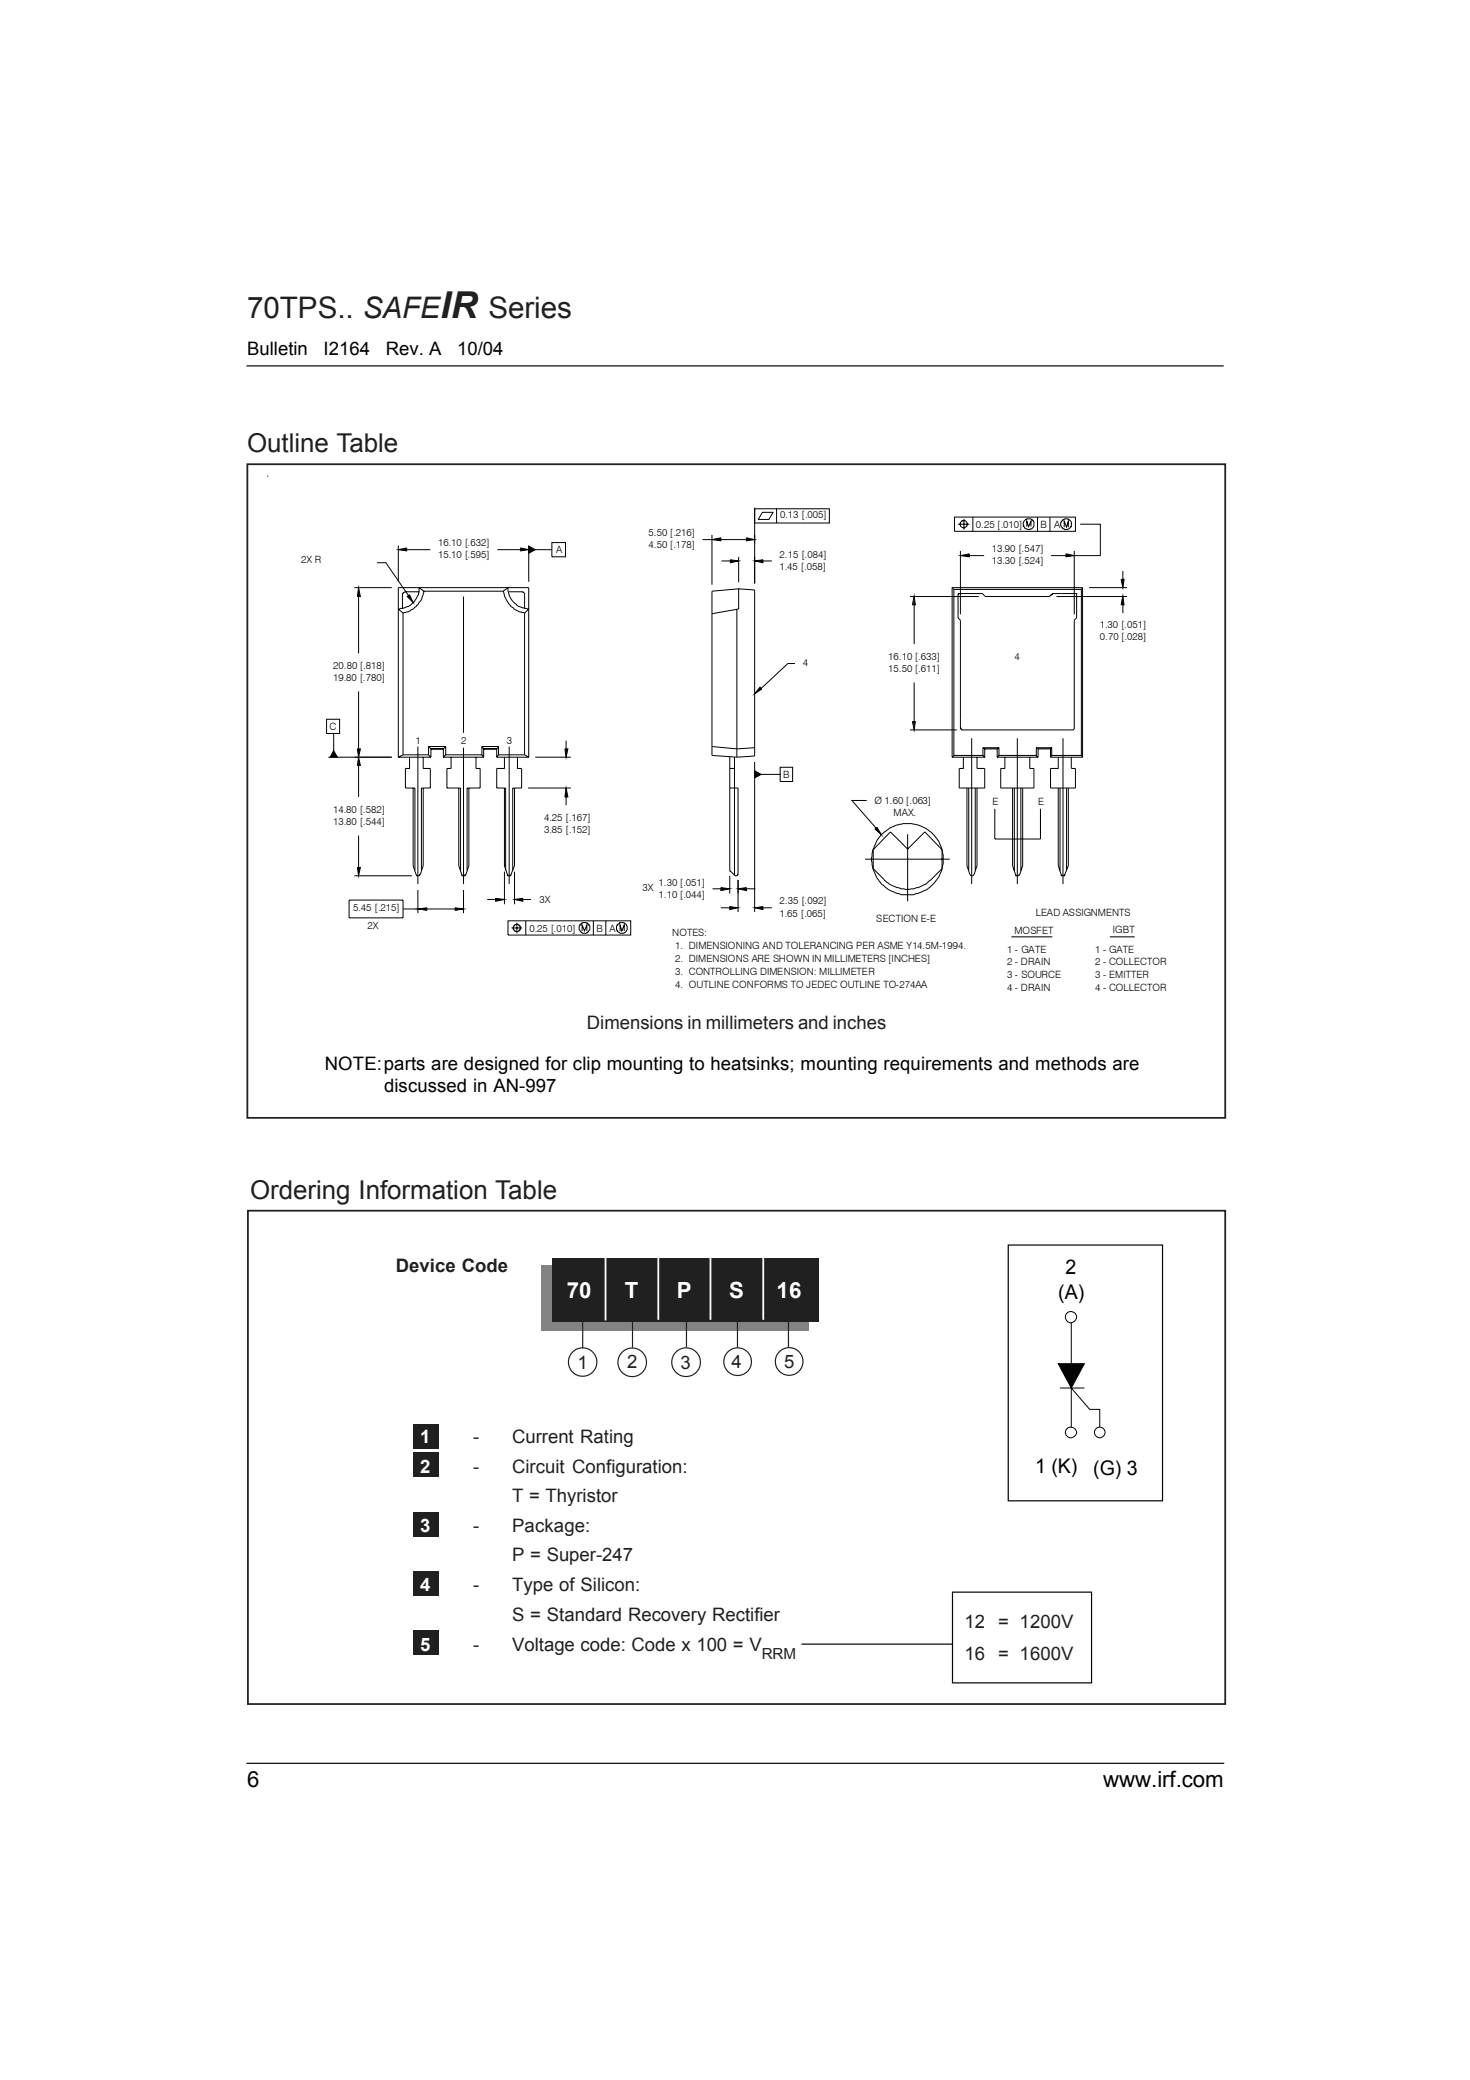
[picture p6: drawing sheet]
<svg xmlns="http://www.w3.org/2000/svg" width="210mm" height="297mm" viewBox="0 0 210 297" stroke-linecap="round" stroke-linejoin="round" font-family="sans-serif">
<path d="M35.2 52.3h139.5M35.2 251.8h139.6" fill="none" stroke="#000" stroke-width=".17"/>
<path d="M35.4 172.9h139.6v70.5h-139.6z" fill="none" stroke="#231f20" stroke-width=".25"/>
<path d="M77.3 180.7h38.2v9.4h-38.2z" fill="#89817f"/>
<path d="M78.9 179.6h38.1v9.1h-38.1z" fill="#231f20"/>
<path d="M86.5 179.2v9.4M94 179v9.5M101.5 178.7v9.8M109 178.5v10" fill="none" stroke="#fff" stroke-width=".25"/>
<g fill="none" stroke="#231f20" stroke-width=".17">
<path d="M83.2 188.1v4.4M90.3 188.1v4.4M98 188.1v4.4M105.3 188v4.5M112.6 188v4.5"/>
<circle cx="83.2" cy="194.5" r="2.03"/>
<circle cx="90.3" cy="194.5" r="2.04"/>
<circle cx="98" cy="194.5" r="2.05"/>
<circle cx="105.3" cy="194.5" r="1.98"/>
<circle cx="112.7" cy="194.4" r="1.98"/>
</g>
<g fill="#231f20">
<path d="M59 232.8h3.7v3.5h-3.7z"/>
<path d="M59 224.4h3.7v3.6h-3.7z"/>
<path d="M59 216h3.7v3.5h-3.7z"/>
<path d="M59 207.4h3.7v3.6h-3.7z"/>
<path d="M59 203.4h3.7v3.5h-3.7z"/>
</g>
<path d="M144 177.8h22v36.5h-22zM114.4 234.8h21.6M136 227.4h19.9v12.9h-19.9z" fill="none" stroke="#000" stroke-width=".17"/>
<path d="M151.4 198.2h3.4M153 198.2l2.6 3.1h1.4v2.7M153 188.7v15.5" fill="none" stroke="#000" stroke-width=".14"/>
<path d="M151.1 194.7h3.7l-1.8 3.5z" fill-rule="evenodd" fill="#000" stroke="#000" stroke-width=".14"/>
<g fill="#fff" stroke="#000" stroke-width=".14">
<circle cx="152.9" cy="188.1" r=".8"/>
<circle cx="152.9" cy="204.6" r=".79"/>
<circle cx="157" cy="204.6" r=".75"/>
</g>
<path d="M35.3 66.3h139.7v93.3h-139.7z" fill="none" stroke="#231f20" stroke-width=".25"/>
<path d="M38.2 68h132.4v76.9h-132.4z" fill="#fff"/>
<g fill="none" stroke="#000" stroke-width=".14">
<path d="M38.2 68h.1M56.9 78.5l1.2-.3v.5zM56.9 77.9v5.2M58.1 78.5h3.3M71 78.5h3.3M74.3 78.2l1.2 .3-1.2 .2zM75.5 78l.9 .5-.9 .5zM75.5 77.9v5.2M76.4 78.5h2.4M78.8 77.5h1.9v2h-1.9zM100.3 77.1h1.4M101.7 77.1l1.2-.3v.4z"/>
<path d="M101.7 76.4v7.1M102.9 77.1h3.7M104.3 79.9l1.2 .2-1.2 .3zM105.5 79.5v3.7M106.6 76.8l1.2 .3-1.2 .1zM107.8 72.7h10.6v2h-10.6zM107.8 72.5v10.8M108.9 73.2h1.5l-.6 1h-1.5zM110.9 72.7v2M136.3 73.8h17.3v2.1h-17.3zM136.8 74.9h1.6M137.1 74.6l.3-.2h.4l.3 .3a.52 .52 0 0 1-.6 .7 .52 .52 0 0 1-.4-.8z"/>
<path d="M137.1 79.3l1.3-.2v.4zM137.1 78.7v9M137.6 74.1v1.5M138.4 79.3h2.1M138.9 73.8v2.1M146.2 74.4a1.08 1.08 0 0 1 1-.3l.1 .1a.79 .79 0 0 1 .2 1.1 .79 .79 0 0 1-1.2 .1l-.2-.3zM146.6 75.2v-.8l.3 .8 .3-.8v.8M148.1 73.8v2.1M149.9 73.8v2.1M150.1 79.3h2.1M151.5 74.4l.4-.2a.85 .85 0 0 1 1.2 .7 .81 .81 0 0 1-1.1 .6h-.1a.81 .81 0 0 1-.4-1.1zM152 75.3v-.9l.3 .9 .2-.9v.9"/>
<path d="M152.2 79.1l1.2 .2-1.2 .2zM153.4 78.7v9M154.2 74.9h2.9v4.4h-3.7M50.6 83.9h5.3M51.2 83.9l.3 1.3h-.5zM51.2 85.2v8.1M51.2 98.7v8.2M53.8 80.4h1.3l3.2 4.6M57.6 87.6v20.2M58.1 85.2l.4-.3 .5 1.1zM59.8 84.5h-2l-.2 .2-.1 .1v2.1M60.5 84.4a5.3 5.3 0 0 1-.8 2 4.4 4.4 0 0 1-2.1 1.2"/>
<path d="M60.5 84.4l-.7-.5v1a3.6 3.6 0 0 1-1.4 1.6l-.8 .4-.7 .1 .7 .6M60.5 84.4h11.4M66.2 85.2v19.5M71.9 84.4l.6-.5a3 3 0 0 0 2.8 3.1h.2l-.6 .6M71.9 84.4l.1 .7a3.7 3.7 0 0 0 2.4 2.3l.5 .2M72.6 84.5h2.1l.2 .3v2.1M74.9 87.6v20.2M103 80.1h1.3M105.2 87v21.1M105.5 84.1l2.3 .2v23.7l-2.6 .1M105.5 84.1l-3.8 .3v23.5l3.5 .2M105.5 84.1v2.9l-3.8 .6"/>
<path d="M107.8 80.1l1.1-.2v.5zM108.5 98.1l.3 .3-1 .7zM108.9 80.1h1.3M113.5 94.8h-1l-3.8 3.5M129.9 85.2h9.9M130.5 85.1l.2 1.3h-.4zM130.5 86.4v5.6M130.5 97.5v5.6M136 83.9h18.6M136 83.9v24.2M136 83.9l.2 .3M136.2 84.2v23.7"/>
<path d="M136.2 84.2h18.2M140.6 85.1l-.3-.3h-3.4l-.1 .1v3.3l.3 .4v15.4h.1v.2h.1h15.9l.2-.1v-15.5l.3-.4v-3.4h-3.4l-.4 .3M140.6 85.2h9.3M150.9 85.2h10M154.4 84.2v23.7M154.6 83.9v24.2M154.6 83.9l-.2 .3M155.5 83.9h5.4M160.1 82.7h.4l-.2 1.2zM160.3 85.1l.2 1.3h-.4zM160.3 81.5v1.2M160.3 86.4v1.2"/>
<path d="M46.6 102.7h1.9v2h-1.9zM46.9 108.1h9M47.6 107.2l.6 .9h-1.1zM47.6 104.8v2.4M51 106.9h.5l-.3 1.2zM51.2 108.1l.3 1.2h-.5zM51.2 109.3v4.5M51.2 119.3v4.6M56.9 108.1h4.6M56.9 108.1v-24.2h18.6v24.2M57.6 107.8h3.6M57.6 107.8l-.7 .3"/>
<path d="M58.5 108.1v1.6h-.6v2.8h1.3v11.8M59 112.5v11.1l.5 1.5h.3l.2-.2 .4-1.3v-11.1M59.7 106.6v19.7M60.4 108.1v1.6h1v2.8h-1.2v11.8M61.2 107.8l.3 .3M61.2 106.6l.3 .3M61.2 106.6h2.4M61.2 106.6v1.2M61.5 106.9h1.8M61.5 106.9v1.2M63.3 108.1h5.8M63.3 106.9v1.2"/>
<path d="M63.6 107.8h5.2M63.6 107.8l-.3 .3M63.6 106.6l-.3 .3M63.6 106.6v1.2M64.4 108.1v1.6h-.6v2.8h2v11.8M65.5 112.5v11.1l.5 1.5h.4l.1-.2 .4-1.3v-11.1M66.2 106.8v19.5M68 108.1v1.6h.6v2.8h-1.9v11.8M68.8 106.6h2.4M68.8 106.6l.3 .3M68.8 107.8l.3 .3M68.8 106.6v1.2"/>
<path d="M69.1 106.9h1.8M69.1 106.9v1.2M70.9 108.1h4.6M70.9 106.9v1.2M71.2 107.8h3.7M71.2 106.6l-.3 .3M71.2 107.8l-.3 .3M71.2 106.6v1.2M72 112.5v11.1l.5 1.5 .5-.1 .5-1.4v-11.1M72 108.1v1.6h-1.1v2.8h1.3v11.8M72.7 106.6v19.7M73.9 108.1v1.6h.6v2.8h-1.3v11.8"/>
<path d="M74.9 107.8l.6 .3M75.4 112.5h6.1M76.4 108.1h5.1M80.7 106.9h.4l-.3 1.2zM80.8 112.5l.3 1.3h-.4zM80.8 105.8v1.1M80.8 112.5v2.5M101.7 106.6l3.5 .3 2.6-.1M104.2 112.5h1.2v12.4l-.2 .2-.3-.1M104.2 108v16.4l.7 .6M104.2 109.7h.7M104.9 108.1v16.9"/>
<path d="M107.8 110.1l.9 .5-.9 .5zM107.8 108.8v21.4M108.7 110.6h2.8M111.4 109.6h1.8v2h-1.8zM123.8 114.3h-2.2l3.5 4M125.2 118.1l.7 1.1-1-.8zM127.1 118.8l2.5 2.5 2.5-2.5 2.4 2.5v2.8l-1.5 1.5a5.3 5.3 0 0 1-3.1 1.4 5.1 5.1 0 0 1-3.7-1.4l-1.5-1.5v-2.8zM129.6 119.1v9.6M129.9 104.2h6.7M130.3 103.1h.4l-.2 1.1zM136 108.1h4.6M136.2 107.9h4.2"/>
<path d="M136.2 107.9l-.2 .2M137.6 108.1v1.6h-.6v2.8h3.6v-2.8h-1.1v-1.6M138.1 112.5v11.1l.4 1.3 .2 .2h.2l.2-.2 .4-1.3v-11.1M138.3 112.5v11.8M138.7 105.4v20.9M139.3 112.5v11.8M140.4 106.8v1.1M140.4 106.8l.2 .1M140.4 107.9l.2 .2M140.4 106.8h2.2M140.6 106.9h1.8M140.6 106.9v1.2"/>
<path d="M142 115.5v4.3h6.6v-4.3M142.4 106.9v1.2M142.6 107.9h5.4M142.6 106.8v1.1M142.6 107.9l-.2 .2M142.6 106.8l-.2 .1M143.5 108.1v1.6h-.6v2.8h4.7v-2.8h-.6v-1.6M144.6 112.5v11.1l.5 1.5h.3l.2-.2 .4-1.3v-11.1M144.8 112.5v11.8M145.3 105.4v20.9M145.8 112.5v11.8M148 106.8h2.2"/>
<path d="M148 106.8l.1 .1M148 107.9l.1 .2M148 106.8v1.1M150 106.9h-1.8v1.2h-5.8M150 108.1h4.6M150 106.9v1.2M150.2 107.9h4.2M150.2 107.9l-.2 .2M150.2 106.8l-.2 .1M150.2 106.8v1.1M151.1 112.5v11.1l.5 1.5 .4-.1 .5-1.4v-11.1M151.1 108.1v1.6h-1.1v2.8h3.6v-2.8h-.6v-1.6"/>
<path d="M151.4 112.5v11.8M151.8 105.4v20.9M152.3 112.5v11.8M154.4 107.9l.2 .2M49.8 128.5h7.8v2.6h-7.8zM50.6 125.1h8.2M51 123.9h.5l-.3 1.2zM57.6 129.8h2.1M59.7 129.8l1.2-.2v.4zM59.7 127.1v3.3M60.9 129.8h4.1M65 129.6l1.2 .2-1.2 .2z"/>
<path d="M66.2 127.1v3.3M69.6 128.5h1.2M70.8 128.3l1.2 .2-1.2 .2zM72 124.5v4.6M72.5 131.5h17.6v2h-17.6zM73 132.5h1.6M73.5 128.5l1.2-.2v.4zM73.5 124.5v4.6M73.8 131.8v1.5M74.7 128.5h1.1M75.1 131.5v2M83.1 132.9v-.8l.4 .8 .3-.8v.8"/>
<path d="M84.7 131.5v2M86.5 131.5v2M88.5 132.9v-.8l.3 .8 .3-.8v.8M101.7 126.9h1.2M102.9 126.8l1.3 .1-1.3 .3zM102.9 129.6h1.3M104.2 129.5l1.2 .1-1.2 .3zM104.2 125.1v2.5M105.4 126.9l1.2-.1v.4zM105.4 125.7v4.5M106.6 126.9h1.2M107.8 129.6l1.1-.1v.4z"/>
<path d="M108.9 129.6h1.3M123.5 122.7h12.1M144.4 133.8h5.9M158.5 133.8h3.5"/>
<circle cx="73.8" cy="132.5" r=".52"/>
<circle cx="83.5" cy="132.5" r=".77"/>
<circle cx="88.8" cy="132.5" r=".77"/>
<circle cx="129.6" cy="122.7" r="5.1"/>
</g>
<g fill="#000">
<path d="M56.9 78.5l1.2-.3v.5zM74.3 78.2l1.2 .3-1.2 .2zM75.5 78l.9 .5-.9 .5zM101.7 77.1l1.2-.3v.4zM104.3 79.9l1.2 .2-1.2 .3zM106.6 76.8l1.2 .3-1.2 .1zM107.8 80.1l1.1-.2v.5zM137.1 79.3l1.3-.2v.4zM152.2 79.1l1.2 .2-1.2 .2zM51.2 83.9l.3 1.3h-.5zM58.1 85.2l.4-.3 .5 1.1zM108.5 98.1l.3 .3-1 .7z"/>
<path d="M130.5 85.2l.2 1.2h-.3zM160.1 82.7h.4l-.2 1.2zM160.3 85.2l.2 1.2h-.4zM47.6 107.2l.6 .9h-1.1zM51 106.9h.5l-.3 1.2zM51.2 108.1l.3 1.2h-.5zM80.7 106.9h.4l-.3 1.2zM80.8 112.5l.3 1.3h-.4zM107.8 110.1l.9 .5-.9 .5zM125.2 118.1l.7 1.1-1-.7zM130.4 103.1h.3l-.2 1.1zM51 123.9h.5l-.3 1.2z"/>
<path d="M59.7 129.8l1.2-.2v.5zM65 129.6l1.2 .2-1.2 .3zM70.8 128.3l1.2 .2-1.2 .2zM73.5 128.5l1.2-.2v.4zM102.9 126.8l1.3 .1-1.3 .3zM104.2 129.5l1.2 .1-1.2 .3zM105.4 126.9l1.2-.1v.4zM107.8 129.6l1.1-.1v.4z"/>
</g>
<text font-size="5.3" fill="#231f20" x="62.9" y="45.5">IR</text>
<g font-size="4.2" fill="#231f20">
<text x="35.3" y="45.5">70TPS.. SAFE</text>
<text x="69.7" y="45.5">Series</text>
</g>
<g font-size="3.7" fill="#231f20">
<text x="35.3" y="64.6">Outline Table</text>
<text x="35.7" y="171.3">Ordering Information Table</text>
</g>
<g font-size="3.2" fill="#fff">
<text x="80.9" y="185.3">70</text>
<text x="89.2" y="185.3">T</text>
<text x="96.7" y="185.3">P</text>
<text x="104.1" y="185.3">S</text>
<text x="110.9" y="185.3">16</text>
</g>
<g font-size="3.2">
<text x="35.3" y="255.2">6</text>
<text x="157.5" y="255.2">www.irf.com</text>
</g>
<g font-size="2.9">
<text x="151.1" y="185.5">(A)</text>
<text x="152.1" y="182">2</text>
<text x="147.8" y="210.4">1 (K)</text>
<text x="156.1" y="210.6">(G) 3</text>
</g>
<g font-size="2.6">
<text x="35.3" y="50.6">Bulletin</text>
<text x="46.2" y="50.6">I2164</text>
<text x="55.1" y="50.6">Rev. A</text>
<text x="65.3" y="50.6">10/04</text>
<text x="46.4" y="152.8">NOTE:parts are designed for clip mounting to heatsinks; mounting requirements and methods are</text>
<text x="54.8" y="156">discussed in AN-997</text>
</g>
<g font-size="2.6" fill="#231f20">
<text x="83.8" y="147">Dimensions in millimeters and inches</text>
<text x="56.5" y="181.7">Device Code</text>
<text x="82.4" y="195.5">1</text>
<text x="89.6" y="195.4">2</text>
<text x="97.2" y="195.5">3</text>
<text x="104.5" y="195.4">4</text>
<text x="112" y="195.4">5</text>
<text x="67.5" y="206.1">-</text>
<text x="73.1" y="206.1">Current Rating</text>
<text x="67.5" y="210.3">-</text>
<text x="73.1" y="210.3">Circuit Configuration:</text>
<text x="73.1" y="214.5">T = Thyristor</text>
<text x="67.5" y="218.8">-</text>
<text x="73.1" y="218.8">Package:</text>
<text x="67.5" y="227.3">-</text>
<text x="73.1" y="222.9">P = Super-247</text>
<text x="73.1" y="227.3">Type of Silicon:</text>
<text x="73.1" y="231.5">S = Standard Recovery Rectifier</text>
<text x="137.7" y="232.5">12</text>
<text x="142.6" y="232.5">= 1200V</text>
<text x="67.5" y="235.7">-</text>
<text x="73.1" y="235.7">Voltage code: Code x 100 = V</text>
<text x="137.7" y="237">16</text>
<text x="142.6" y="237">= 1600V</text>
</g>
<g font-size="2.6" fill="#fff">
<text x="60" y="206.1">1</text>
<text x="60" y="210.3">2</text>
<text x="60" y="218.8">3</text>
<text x="60" y="227.3">4</text>
<text x="60" y="235.7">5</text>
</g>
<text font-size="2.2" fill="#231f20" x="108.8" y="236.9">RRM</text>
<g font-size="1.4">
<text x="62.5" y="78">16.10 [.632]</text>
<text x="92.6" y="76.6">5.50 [.216]</text>
<text x="111.4" y="74">0.13 [.005]</text>
<text x="139.3" y="75.4">0.25 [.010]</text>
<text x="148.6" y="75.4">B</text>
<text x="150.5" y="75.4">A</text>
<text x="43" y="80.4">2X R</text>
<text x="62.5" y="79.7">15.10 [.595]</text>
<text x="79.4" y="79">A</text>
<text x="92.6" y="78.2">4.50 [.178]</text>
<text x="111.3" y="79.7">2.15 [.084]</text>
<text x="111.3" y="81.4">1.45 [.058]</text>
<text x="141.6" y="78.8">13.90 [.547]</text>
<text x="141.6" y="80.5">13.30 [.524]</text>
<text x="157" y="89.7">1.30 [.051]</text>
<text x="47.6" y="95.6">20.80 [.818]</text>
<text x="114.6" y="95.1">4</text>
<text x="126.8" y="94.2">16.10 [.633]</text>
<text x="126.8" y="95.9">15.50 [.611]</text>
<text x="144.8" y="94.2">4</text>
<text x="157" y="91.5">0.70 [.028]</text>
<text x="47.6" y="97.3">19.80 [.780]</text>
<text x="47.1" y="104.2">C</text>
<text x="59.3" y="106.2">1</text>
<text x="65.8" y="106.2">2</text>
<text x="72.4" y="106.2">3</text>
<text x="111.8" y="111.1">B</text>
<text x="47.6" y="116.1">14.80 [.582]</text>
<text x="47.6" y="117.8">13.80 [.544]</text>
<text x="77.7" y="117.3">4.25 [.167]</text>
<text x="77.7" y="119">3.85 [.152]</text>
<text x="124.9" y="114.8">Ø 1.60 [.063]</text>
<text x="127.6" y="116.6">MAX.</text>
<text x="141.7" y="115">E</text>
<text x="148.2" y="115">E</text>
<text x="50.4" y="130.1">5.45 [.215]</text>
<text x="77" y="129">3X</text>
<text x="91.8" y="127.3">3X</text>
<text x="94" y="126.5">1.30 [.051]</text>
<text x="94" y="128.2">1.10 [.044]</text>
<text x="111.3" y="129.1">2.35 [.092]</text>
<text x="111.3" y="130.9">1.65 [.065]</text>
<text x="125.1" y="131.7">SECTION E-E</text>
<text x="147.9" y="130.8">LEAD ASSIGNMENTS</text>
<text x="52.5" y="132.6">2X</text>
<text x="75.6" y="133">0.25 [.010]</text>
<text x="85.2" y="133">B</text>
<text x="87" y="133">A</text>
<text x="96" y="133.7">NOTES:</text>
<text x="96.4" y="135.6">1. DIMENSIONING AND TOLERANCING PER ASME Y14.5M-1994.</text>
<text x="96.4" y="137.4">2. DIMENSIONS ARE SHOWN IN MILLIMETERS [INCHES]</text>
<text x="143.8" y="137.9">2 - DRAIN</text>
<text x="143.8" y="136.1">1 - GATE</text>
<text x="144.8" y="133.4">MOSFET</text>
<text x="156.4" y="136.1">1 - GATE</text>
<text x="156.4" y="137.9">2 - COLLECTOR</text>
<text x="158.9" y="133.3">IGBT</text>
<text x="96.4" y="139.2">3. CONTROLLING DIMENSION: MILLIMETER</text>
<text x="96.4" y="141.1">4. OUTLINE CONFORMS TO JEDEC OUTLINE TO-274AA</text>
<text x="143.8" y="139.7">3 - SOURCE</text>
<text x="143.8" y="141.6">4 - DRAIN</text>
<text x="156.4" y="139.7">3 - EMITTER</text>
<text x="156.4" y="141.6">4 - COLLECTOR</text>
</g>
</svg>
